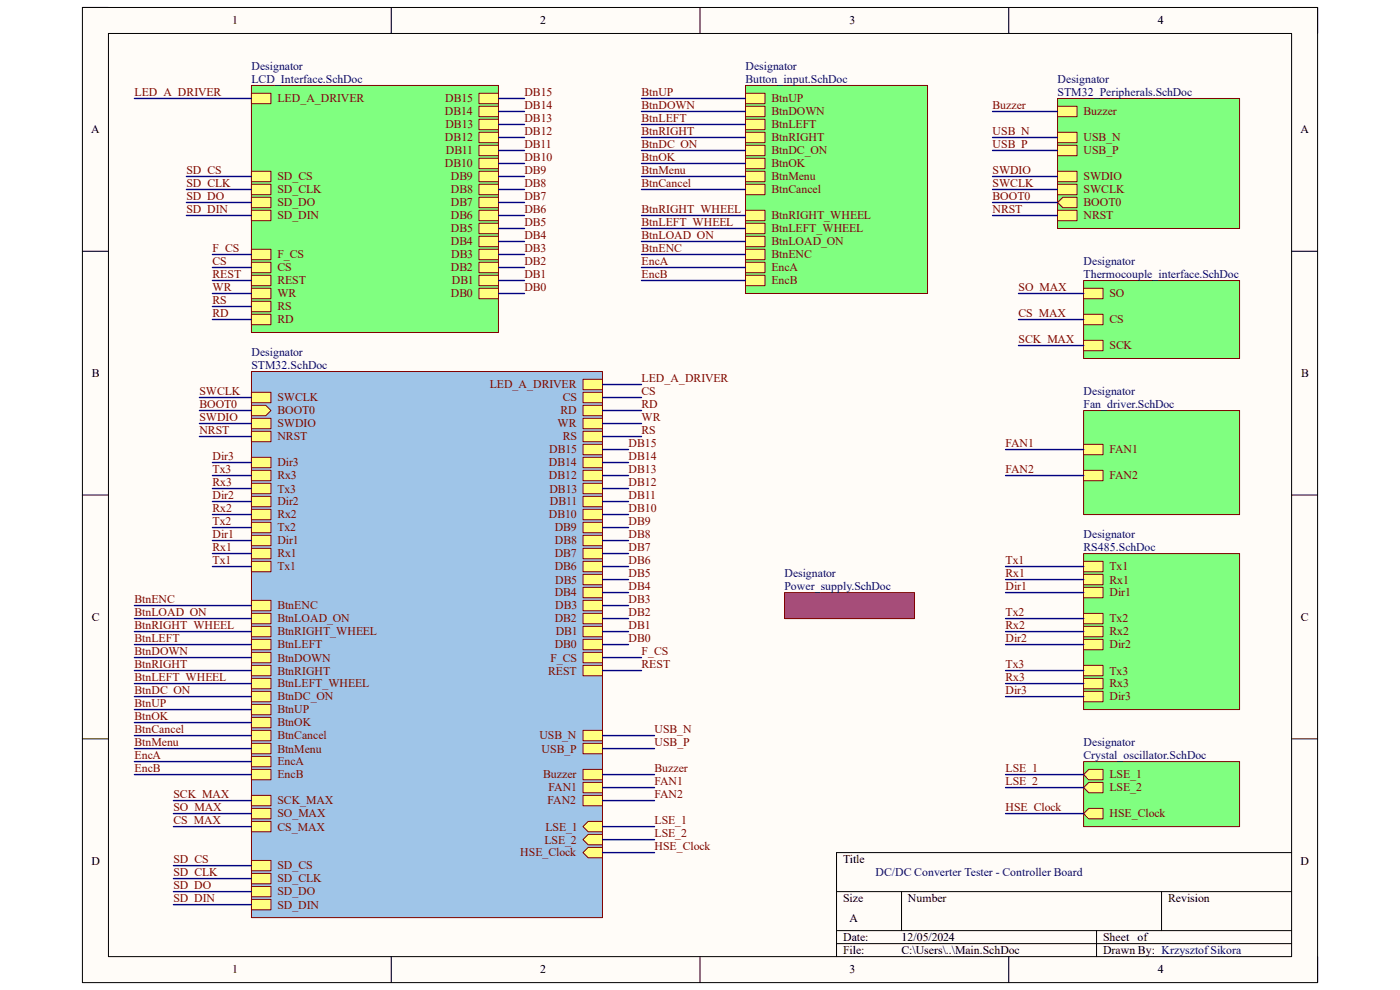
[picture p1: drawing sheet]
<svg xmlns="http://www.w3.org/2000/svg" width="297mm" height="210mm" viewBox="0 0 297 210" stroke-linecap="round" stroke-linejoin="round" font-family="sans-serif">
<path d="M17.5 1.6h262v206.8h-262z" fill-rule="evenodd" fill="#fffcf8"/>
<path d="M17.5 1.6h262v206.8h-262z" fill="none" stroke="#000" stroke-width=".21"/>
<path d="M23 7.1h251v195.8h-251z" fill-rule="evenodd" fill="#fffcf8"/>
<g fill="none" stroke="#000" stroke-width=".21">
<path d="M17.5 1.6h5.5M23 7.1h251v195.8h-251zM83 1.6v5.5M148.5 1.6v5.5M214 1.6v5.5M274 1.6h5.5v5.5M17.5 53.3h5.5M274 53.3h5.5M17.5 105h5.5M274 105h5.5M17.5 156.7h5.5M274 156.7h5.5"/>
<path d="M177.5 189.1h96.5M177.5 197.4h96.5M191.3 189.1v8.3M232.6 197.4v5.5M246.4 189.1v8.3M274 180.9h-96.5v22M83 202.9v5.5M148.5 202.9v5.5M177.5 200.2h96.5M214 202.9v5.5M279.5 202.9v5.5"/>
</g>
<path d="M229.9 59.5h33.1v16.6h-33.1z" fill-rule="evenodd" fill="#80ff80"/>
<path d="M229.9 59.5h33.1v16.6h-33.1z" fill="none" stroke="#800000" stroke-width=".21"/>
<path d="M229.9 61.2h4.1v2.2h-4.1z" fill-rule="evenodd" fill="#ffff80"/>
<path d="M229.9 61.2h4.1v2.2h-4.1z" fill="none" stroke="#800000" stroke-width=".21"/>
<path d="M229.9 66.7h4.1v2.2h-4.1z" fill-rule="evenodd" fill="#ffff80"/>
<path d="M229.9 66.7h4.1v2.2h-4.1z" fill="none" stroke="#800000" stroke-width=".21"/>
<path d="M229.9 72.2h4.1v2.2h-4.1z" fill-rule="evenodd" fill="#ffff80"/>
<path d="M229.9 72.2h4.1v2.2h-4.1z" fill="none" stroke="#800000" stroke-width=".21"/>
<path d="M229.9 87.1h33.1v22.1h-33.1z" fill-rule="evenodd" fill="#80ff80"/>
<path d="M229.9 87.1h33.1v22.1h-33.1z" fill="none" stroke="#800000" stroke-width=".21"/>
<path d="M229.9 94.3h4.1v2.2h-4.1z" fill-rule="evenodd" fill="#ffff80"/>
<path d="M229.9 94.3h4.1v2.2h-4.1z" fill="none" stroke="#800000" stroke-width=".21"/>
<path d="M229.9 99.8h4.1v2.2h-4.1z" fill-rule="evenodd" fill="#ffff80"/>
<path d="M229.9 99.8h4.1v2.2h-4.1z" fill="none" stroke="#800000" stroke-width=".21"/>
<path d="M229.9 117.4h33.1v33.1h-33.1z" fill-rule="evenodd" fill="#80ff80"/>
<path d="M229.9 117.4h33.1v33.1h-33.1z" fill="none" stroke="#800000" stroke-width=".21"/>
<path d="M229.9 119.1h4.1v2.2h-4.1z" fill-rule="evenodd" fill="#ffff80"/>
<path d="M229.9 119.1h4.1v2.2h-4.1z" fill="none" stroke="#800000" stroke-width=".21"/>
<path d="M229.9 121.8h4.1v2.2h-4.1z" fill-rule="evenodd" fill="#ffff80"/>
<path d="M229.9 121.8h4.1v2.2h-4.1z" fill="none" stroke="#800000" stroke-width=".21"/>
<path d="M229.9 124.6h4.1v2.2h-4.1z" fill-rule="evenodd" fill="#ffff80"/>
<path d="M229.9 124.6h4.1v2.2h-4.1z" fill="none" stroke="#800000" stroke-width=".21"/>
<path d="M229.9 130.1h4.1v2.2h-4.1z" fill-rule="evenodd" fill="#ffff80"/>
<path d="M229.9 130.1h4.1v2.2h-4.1z" fill="none" stroke="#800000" stroke-width=".21"/>
<path d="M229.9 132.9h4.1v2.2h-4.1z" fill-rule="evenodd" fill="#ffff80"/>
<path d="M229.9 132.9h4.1v2.2h-4.1z" fill="none" stroke="#800000" stroke-width=".21"/>
<path d="M229.9 135.6h4.1v2.2h-4.1z" fill-rule="evenodd" fill="#ffff80"/>
<path d="M229.9 135.6h4.1v2.2h-4.1z" fill="none" stroke="#800000" stroke-width=".21"/>
<path d="M229.9 141.1h4.1v2.3h-4.1z" fill-rule="evenodd" fill="#ffff80"/>
<path d="M229.9 141.1h4.1v2.3h-4.1z" fill="none" stroke="#800000" stroke-width=".21"/>
<path d="M229.9 143.9h4.1v2.2h-4.1z" fill-rule="evenodd" fill="#ffff80"/>
<path d="M229.9 143.9h4.1v2.2h-4.1z" fill="none" stroke="#800000" stroke-width=".21"/>
<path d="M229.9 146.7h4.1v2.2h-4.1z" fill-rule="evenodd" fill="#ffff80"/>
<path d="M229.9 146.7h4.1v2.2h-4.1z" fill="none" stroke="#800000" stroke-width=".21"/>
<path d="M158.2 18.1h38.6v44.2h-38.6z" fill-rule="evenodd" fill="#80ff80"/>
<path d="M158.2 18.1h38.6v44.2h-38.6z" fill="none" stroke="#800000" stroke-width=".21"/>
<path d="M158.2 19.8h4.1v2.2h-4.1z" fill-rule="evenodd" fill="#ffff80"/>
<path d="M158.2 19.8h4.1v2.2h-4.1z" fill="none" stroke="#800000" stroke-width=".21"/>
<path d="M158.2 22.5h4.1v2.2h-4.1z" fill-rule="evenodd" fill="#ffff80"/>
<path d="M158.2 22.5h4.1v2.2h-4.1z" fill="none" stroke="#800000" stroke-width=".21"/>
<path d="M158.2 25.3h4.1v2.2h-4.1z" fill-rule="evenodd" fill="#ffff80"/>
<path d="M158.2 25.3h4.1v2.2h-4.1z" fill="none" stroke="#800000" stroke-width=".21"/>
<path d="M158.2 28.1h4.1v2.2h-4.1z" fill-rule="evenodd" fill="#ffff80"/>
<path d="M158.2 28.1h4.1v2.2h-4.1z" fill="none" stroke="#800000" stroke-width=".21"/>
<path d="M158.2 30.8h4.1v2.2h-4.1z" fill-rule="evenodd" fill="#ffff80"/>
<path d="M158.2 30.8h4.1v2.2h-4.1z" fill="none" stroke="#800000" stroke-width=".21"/>
<path d="M158.2 33.6h4.1v2.2h-4.1z" fill-rule="evenodd" fill="#ffff80"/>
<path d="M158.2 33.6h4.1v2.2h-4.1z" fill="none" stroke="#800000" stroke-width=".21"/>
<path d="M158.2 44.6h4.1v2.2h-4.1z" fill-rule="evenodd" fill="#ffff80"/>
<path d="M158.2 44.6h4.1v2.2h-4.1z" fill="none" stroke="#800000" stroke-width=".21"/>
<path d="M158.2 47.4h4.1v2.2h-4.1z" fill-rule="evenodd" fill="#ffff80"/>
<path d="M158.2 47.4h4.1v2.2h-4.1z" fill="none" stroke="#800000" stroke-width=".21"/>
<path d="M158.2 50.1h4.1v2.2h-4.1z" fill-rule="evenodd" fill="#ffff80"/>
<path d="M158.2 50.1h4.1v2.2h-4.1z" fill="none" stroke="#800000" stroke-width=".21"/>
<path d="M158.2 52.9h4.1v2.2h-4.1z" fill-rule="evenodd" fill="#ffff80"/>
<path d="M158.2 52.9h4.1v2.2h-4.1z" fill="none" stroke="#800000" stroke-width=".21"/>
<path d="M158.2 55.6h4.1v2.2h-4.1z" fill-rule="evenodd" fill="#ffff80"/>
<path d="M158.2 55.6h4.1v2.2h-4.1z" fill="none" stroke="#800000" stroke-width=".21"/>
<path d="M158.2 58.4h4.1v2.2h-4.1z" fill-rule="evenodd" fill="#ffff80"/>
<path d="M158.2 58.4h4.1v2.2h-4.1z" fill="none" stroke="#800000" stroke-width=".21"/>
<path d="M158.2 36.3h4.1v2.2h-4.1z" fill-rule="evenodd" fill="#ffff80"/>
<path d="M158.2 36.3h4.1v2.2h-4.1z" fill="none" stroke="#800000" stroke-width=".21"/>
<path d="M158.2 39.1h4.1v2.2h-4.1z" fill-rule="evenodd" fill="#ffff80"/>
<path d="M158.2 39.1h4.1v2.2h-4.1z" fill="none" stroke="#800000" stroke-width=".21"/>
<path d="M229.9 161.6h33.1v13.8h-33.1z" fill-rule="evenodd" fill="#80ff80"/>
<path d="M229.9 161.6h33.1v13.8h-33.1z" fill="none" stroke="#800000" stroke-width=".21"/>
<path d="M229.9 164.3l1.1-1.1h3v2.2h-3z" fill-rule="evenodd" fill="#ffff80"/>
<path d="M229.9 164.3l1.1-1.1h3v2.2h-3z" fill="none" stroke="#800000" stroke-width=".21"/>
<path d="M229.9 167.1l1.1-1.1h3v2.2h-3z" fill-rule="evenodd" fill="#ffff80"/>
<path d="M229.9 167.1l1.1-1.1h3v2.2h-3z" fill="none" stroke="#800000" stroke-width=".21"/>
<path d="M231 171.5h3v2.2h-3l-1.1-1.1z" fill-rule="evenodd" fill="#ffff80"/>
<path d="M231 171.5h3v2.2h-3l-1.1-1.1z" fill="none" stroke="#800000" stroke-width=".21"/>
<path d="M53.3 18.1h52.4v52.4h-52.4z" fill-rule="evenodd" fill="#80ff80"/>
<path d="M53.3 18.1h52.4v52.4h-52.4z" fill="none" stroke="#800000" stroke-width=".21"/>
<path d="M53.3 39.1h4.2v2.2h-4.2z" fill-rule="evenodd" fill="#ffff80"/>
<path d="M53.3 39.1h4.2v2.2h-4.2z" fill="none" stroke="#800000" stroke-width=".21"/>
<path d="M53.3 41.9h4.2v2.2h-4.2z" fill-rule="evenodd" fill="#ffff80"/>
<path d="M53.3 41.9h4.2v2.2h-4.2z" fill="none" stroke="#800000" stroke-width=".21"/>
<path d="M53.3 44.6h4.2v2.2h-4.2z" fill-rule="evenodd" fill="#ffff80"/>
<path d="M53.3 44.6h4.2v2.2h-4.2z" fill="none" stroke="#800000" stroke-width=".21"/>
<path d="M53.3 36.3h4.2v2.2h-4.2z" fill-rule="evenodd" fill="#ffff80"/>
<path d="M53.3 36.3h4.2v2.2h-4.2z" fill="none" stroke="#800000" stroke-width=".21"/>
<path d="M53.3 19.8h4.2v2.2h-4.2z" fill-rule="evenodd" fill="#ffff80"/>
<path d="M53.3 19.8h4.2v2.2h-4.2z" fill="none" stroke="#800000" stroke-width=".21"/>
<path d="M53.3 52.9h4.2v2.2h-4.2z" fill-rule="evenodd" fill="#ffff80"/>
<path d="M53.3 52.9h4.2v2.2h-4.2z" fill="none" stroke="#800000" stroke-width=".21"/>
<path d="M53.3 55.6h4.2v2.2h-4.2z" fill-rule="evenodd" fill="#ffff80"/>
<path d="M53.3 55.6h4.2v2.2h-4.2z" fill="none" stroke="#800000" stroke-width=".21"/>
<path d="M53.3 61.2h4.2v2.2h-4.2z" fill-rule="evenodd" fill="#ffff80"/>
<path d="M53.3 61.2h4.2v2.2h-4.2z" fill="none" stroke="#800000" stroke-width=".21"/>
<path d="M53.3 58.4h4.2v2.2h-4.2z" fill-rule="evenodd" fill="#ffff80"/>
<path d="M53.3 58.4h4.2v2.2h-4.2z" fill="none" stroke="#800000" stroke-width=".21"/>
<path d="M53.3 63.9h4.2v2.2h-4.2z" fill-rule="evenodd" fill="#ffff80"/>
<path d="M53.3 63.9h4.2v2.2h-4.2z" fill="none" stroke="#800000" stroke-width=".21"/>
<path d="M53.3 66.7h4.2v2.2h-4.2z" fill-rule="evenodd" fill="#ffff80"/>
<path d="M53.3 66.7h4.2v2.2h-4.2z" fill="none" stroke="#800000" stroke-width=".21"/>
<path d="M101.6 19.8h4.1v2.2h-4.1z" fill-rule="evenodd" fill="#ffff80"/>
<path d="M101.6 19.8h4.1v2.2h-4.1z" fill="none" stroke="#800000" stroke-width=".21"/>
<path d="M101.6 22.5h4.1v2.2h-4.1z" fill-rule="evenodd" fill="#ffff80"/>
<path d="M101.6 22.5h4.1v2.2h-4.1z" fill="none" stroke="#800000" stroke-width=".21"/>
<path d="M101.6 25.3h4.1v2.2h-4.1z" fill-rule="evenodd" fill="#ffff80"/>
<path d="M101.6 25.3h4.1v2.2h-4.1z" fill="none" stroke="#800000" stroke-width=".21"/>
<path d="M101.6 28.1h4.1v2.2h-4.1z" fill-rule="evenodd" fill="#ffff80"/>
<path d="M101.6 28.1h4.1v2.2h-4.1z" fill="none" stroke="#800000" stroke-width=".21"/>
<path d="M101.6 30.8h4.1v2.2h-4.1z" fill-rule="evenodd" fill="#ffff80"/>
<path d="M101.6 30.8h4.1v2.2h-4.1z" fill="none" stroke="#800000" stroke-width=".21"/>
<path d="M101.6 33.6h4.1v2.2h-4.1z" fill-rule="evenodd" fill="#ffff80"/>
<path d="M101.6 33.6h4.1v2.2h-4.1z" fill="none" stroke="#800000" stroke-width=".21"/>
<path d="M101.6 36.3h4.1v2.2h-4.1z" fill-rule="evenodd" fill="#ffff80"/>
<path d="M101.6 36.3h4.1v2.2h-4.1z" fill="none" stroke="#800000" stroke-width=".21"/>
<path d="M101.6 41.9h4.1v2.2h-4.1z" fill-rule="evenodd" fill="#ffff80"/>
<path d="M101.6 41.9h4.1v2.2h-4.1z" fill="none" stroke="#800000" stroke-width=".21"/>
<path d="M101.6 39.1h4.1v2.2h-4.1z" fill-rule="evenodd" fill="#ffff80"/>
<path d="M101.6 39.1h4.1v2.2h-4.1z" fill="none" stroke="#800000" stroke-width=".21"/>
<path d="M101.6 44.6h4.1v2.2h-4.1z" fill-rule="evenodd" fill="#ffff80"/>
<path d="M101.6 44.6h4.1v2.2h-4.1z" fill="none" stroke="#800000" stroke-width=".21"/>
<path d="M101.6 47.4h4.1v2.2h-4.1z" fill-rule="evenodd" fill="#ffff80"/>
<path d="M101.6 47.4h4.1v2.2h-4.1z" fill="none" stroke="#800000" stroke-width=".21"/>
<path d="M101.6 50.1h4.1v2.2h-4.1z" fill-rule="evenodd" fill="#ffff80"/>
<path d="M101.6 50.1h4.1v2.2h-4.1z" fill="none" stroke="#800000" stroke-width=".21"/>
<path d="M101.6 52.9h4.1v2.2h-4.1z" fill-rule="evenodd" fill="#ffff80"/>
<path d="M101.6 52.9h4.1v2.2h-4.1z" fill="none" stroke="#800000" stroke-width=".21"/>
<path d="M101.6 55.6h4.1v2.2h-4.1z" fill-rule="evenodd" fill="#ffff80"/>
<path d="M101.6 55.6h4.1v2.2h-4.1z" fill="none" stroke="#800000" stroke-width=".21"/>
<path d="M101.6 58.4h4.1v2.2h-4.1z" fill-rule="evenodd" fill="#ffff80"/>
<path d="M101.6 58.4h4.1v2.2h-4.1z" fill="none" stroke="#800000" stroke-width=".21"/>
<path d="M101.6 61.2h4.1v2.2h-4.1z" fill-rule="evenodd" fill="#ffff80"/>
<path d="M101.6 61.2h4.1v2.2h-4.1z" fill="none" stroke="#800000" stroke-width=".21"/>
<path d="M224.4 20.9h38.6v27.6h-38.6z" fill-rule="evenodd" fill="#80ff80"/>
<path d="M224.4 20.9h38.6v27.6h-38.6z" fill="none" stroke="#800000" stroke-width=".21"/>
<path d="M224.4 22.5h4.1v2.3h-4.1z" fill-rule="evenodd" fill="#ffff80"/>
<path d="M224.4 22.5h4.1v2.3h-4.1z" fill="none" stroke="#800000" stroke-width=".21"/>
<path d="M224.4 28.1h4.1v2.2h-4.1z" fill-rule="evenodd" fill="#ffff80"/>
<path d="M224.4 28.1h4.1v2.2h-4.1z" fill="none" stroke="#800000" stroke-width=".21"/>
<path d="M224.4 30.8h4.1v2.2h-4.1z" fill-rule="evenodd" fill="#ffff80"/>
<path d="M224.4 30.8h4.1v2.2h-4.1z" fill="none" stroke="#800000" stroke-width=".21"/>
<path d="M224.4 36.3h4.1v2.2h-4.1z" fill-rule="evenodd" fill="#ffff80"/>
<path d="M224.4 36.3h4.1v2.2h-4.1z" fill="none" stroke="#800000" stroke-width=".21"/>
<path d="M224.4 39.1h4.1v2.2h-4.1z" fill-rule="evenodd" fill="#ffff80"/>
<path d="M224.4 39.1h4.1v2.2h-4.1z" fill="none" stroke="#800000" stroke-width=".21"/>
<path d="M224.4 43l1.1-1.1h3v2.2h-3z" fill-rule="evenodd" fill="#ffff80"/>
<path d="M224.4 43l1.1-1.1h3v2.2h-3z" fill="none" stroke="#800000" stroke-width=".21"/>
<path d="M224.4 44.6h4.1v2.2h-4.1z" fill-rule="evenodd" fill="#ffff80"/>
<path d="M224.4 44.6h4.1v2.2h-4.1z" fill="none" stroke="#800000" stroke-width=".21"/>
<path d="M53.4 78.8h74.4v115.9h-74.4z" fill-rule="evenodd" fill="#9fc5e8"/>
<path d="M53.4 78.8h74.4v115.9h-74.4z" fill="none" stroke="#800000" stroke-width=".21"/>
<path d="M53.3 83.2h4.2v2.2h-4.2z" fill-rule="evenodd" fill="#ffff80"/>
<path d="M53.3 83.2h4.2v2.2h-4.2z" fill="none" stroke="#800000" stroke-width=".21"/>
<path d="M53.3 88.7h4.2v2.2h-4.2z" fill-rule="evenodd" fill="#ffff80"/>
<path d="M53.3 88.7h4.2v2.2h-4.2z" fill="none" stroke="#800000" stroke-width=".21"/>
<path d="M53.3 86h3.1l1.1 1.1-1.1 1.1h-3.1z" fill-rule="evenodd" fill="#ffff80"/>
<path d="M53.3 86h3.1l1.1 1.1-1.1 1.1h-3.1z" fill="none" stroke="#800000" stroke-width=".21"/>
<path d="M53.3 91.5h4.2v2.2h-4.2z" fill-rule="evenodd" fill="#ffff80"/>
<path d="M53.3 91.5h4.2v2.2h-4.2z" fill="none" stroke="#800000" stroke-width=".21"/>
<path d="M123.7 163.2h4.1v2.2h-4.1z" fill-rule="evenodd" fill="#ffff80"/>
<path d="M123.7 163.2h4.1v2.2h-4.1z" fill="none" stroke="#800000" stroke-width=".21"/>
<path d="M123.7 154.9h4.1v2.2h-4.1z" fill-rule="evenodd" fill="#ffff80"/>
<path d="M123.7 154.9h4.1v2.2h-4.1z" fill="none" stroke="#800000" stroke-width=".21"/>
<path d="M123.7 157.7h4.1v2.2h-4.1z" fill-rule="evenodd" fill="#ffff80"/>
<path d="M123.7 157.7h4.1v2.2h-4.1z" fill="none" stroke="#800000" stroke-width=".21"/>
<path d="M53.3 127.4h4.2v2.2h-4.2z" fill-rule="evenodd" fill="#ffff80"/>
<path d="M53.3 127.4h4.2v2.2h-4.2z" fill="none" stroke="#800000" stroke-width=".21"/>
<path d="M53.3 130.1h4.2v2.2h-4.2z" fill-rule="evenodd" fill="#ffff80"/>
<path d="M53.3 130.1h4.2v2.2h-4.2z" fill="none" stroke="#800000" stroke-width=".21"/>
<path d="M53.3 132.9h4.2v2.2h-4.2z" fill-rule="evenodd" fill="#ffff80"/>
<path d="M53.3 132.9h4.2v2.2h-4.2z" fill="none" stroke="#800000" stroke-width=".21"/>
<path d="M53.3 160.5h4.2v2.2h-4.2z" fill-rule="evenodd" fill="#ffff80"/>
<path d="M53.3 160.5h4.2v2.2h-4.2z" fill="none" stroke="#800000" stroke-width=".21"/>
<path d="M53.3 157.7h4.2v2.2h-4.2z" fill-rule="evenodd" fill="#ffff80"/>
<path d="M53.3 157.7h4.2v2.2h-4.2z" fill="none" stroke="#800000" stroke-width=".21"/>
<path d="M53.3 154.9h4.2v2.2h-4.2z" fill-rule="evenodd" fill="#ffff80"/>
<path d="M53.3 154.9h4.2v2.2h-4.2z" fill="none" stroke="#800000" stroke-width=".21"/>
<path d="M53.3 163.2h4.2v2.2h-4.2z" fill-rule="evenodd" fill="#ffff80"/>
<path d="M53.3 163.2h4.2v2.2h-4.2z" fill="none" stroke="#800000" stroke-width=".21"/>
<path d="M53.3 135.6h4.2v2.2h-4.2z" fill-rule="evenodd" fill="#ffff80"/>
<path d="M53.3 135.6h4.2v2.2h-4.2z" fill="none" stroke="#800000" stroke-width=".21"/>
<path d="M53.3 138.4h4.2v2.2h-4.2z" fill-rule="evenodd" fill="#ffff80"/>
<path d="M53.3 138.4h4.2v2.2h-4.2z" fill="none" stroke="#800000" stroke-width=".21"/>
<path d="M53.3 149.4h4.2v2.2h-4.2z" fill-rule="evenodd" fill="#ffff80"/>
<path d="M53.3 149.4h4.2v2.2h-4.2z" fill="none" stroke="#800000" stroke-width=".21"/>
<path d="M53.3 141.1h4.2v2.3h-4.2z" fill-rule="evenodd" fill="#ffff80"/>
<path d="M53.3 141.1h4.2v2.3h-4.2z" fill="none" stroke="#800000" stroke-width=".21"/>
<path d="M53.3 143.9h4.2v2.2h-4.2z" fill-rule="evenodd" fill="#ffff80"/>
<path d="M53.3 143.9h4.2v2.2h-4.2z" fill="none" stroke="#800000" stroke-width=".21"/>
<path d="M53.3 146.7h4.2v2.2h-4.2z" fill-rule="evenodd" fill="#ffff80"/>
<path d="M53.3 146.7h4.2v2.2h-4.2z" fill="none" stroke="#800000" stroke-width=".21"/>
<path d="M53.3 152.2h4.2v2.2h-4.2z" fill-rule="evenodd" fill="#ffff80"/>
<path d="M53.3 152.2h4.2v2.2h-4.2z" fill="none" stroke="#800000" stroke-width=".21"/>
<path d="M123.7 166h4.1v2.2h-4.1z" fill-rule="evenodd" fill="#ffff80"/>
<path d="M123.7 166h4.1v2.2h-4.1z" fill="none" stroke="#800000" stroke-width=".21"/>
<path d="M123.7 168.7h4.1v2.2h-4.1z" fill-rule="evenodd" fill="#ffff80"/>
<path d="M123.7 168.7h4.1v2.2h-4.1z" fill="none" stroke="#800000" stroke-width=".21"/>
<path d="M53.4 171.5h4.1v2.2h-4.1z" fill-rule="evenodd" fill="#ffff80"/>
<path d="M53.4 171.5h4.1v2.2h-4.1z" fill="none" stroke="#800000" stroke-width=".21"/>
<path d="M53.3 168.7h4.2v2.2h-4.2z" fill-rule="evenodd" fill="#ffff80"/>
<path d="M53.3 168.7h4.2v2.2h-4.2z" fill="none" stroke="#800000" stroke-width=".21"/>
<path d="M123.7 180.9l1.1-1.1h3v2.2h-3z" fill-rule="evenodd" fill="#ffff80"/>
<path d="M123.7 180.9l1.1-1.1h3v2.2h-3z" fill="none" stroke="#800000" stroke-width=".21"/>
<path d="M123.7 178.1l1.1-1.1h3v2.2h-3z" fill-rule="evenodd" fill="#ffff80"/>
<path d="M123.7 178.1l1.1-1.1h3v2.2h-3z" fill="none" stroke="#800000" stroke-width=".21"/>
<path d="M123.7 175.4l1.1-1.1h3v2.2h-3z" fill-rule="evenodd" fill="#ffff80"/>
<path d="M123.7 175.4l1.1-1.1h3v2.2h-3z" fill="none" stroke="#800000" stroke-width=".21"/>
<path d="M123.7 80.5h4.1v2.2h-4.1z" fill-rule="evenodd" fill="#ffff80"/>
<path d="M123.7 80.5h4.1v2.2h-4.1z" fill="none" stroke="#800000" stroke-width=".21"/>
<path d="M53.4 182.5h4.1v2.2h-4.1z" fill-rule="evenodd" fill="#ffff80"/>
<path d="M53.4 182.5h4.1v2.2h-4.1z" fill="none" stroke="#800000" stroke-width=".21"/>
<path d="M53.4 185.3h4.1v2.2h-4.1z" fill-rule="evenodd" fill="#ffff80"/>
<path d="M53.4 185.3h4.1v2.2h-4.1z" fill="none" stroke="#800000" stroke-width=".21"/>
<path d="M53.4 188h4.1v2.2h-4.1z" fill-rule="evenodd" fill="#ffff80"/>
<path d="M53.4 188h4.1v2.2h-4.1z" fill="none" stroke="#800000" stroke-width=".21"/>
<path d="M53.4 190.8h4.1v2.2h-4.1z" fill-rule="evenodd" fill="#ffff80"/>
<path d="M53.4 190.8h4.1v2.2h-4.1z" fill="none" stroke="#800000" stroke-width=".21"/>
<path d="M123.7 141.1h4.1v2.3h-4.1z" fill-rule="evenodd" fill="#ffff80"/>
<path d="M123.7 141.1h4.1v2.3h-4.1z" fill="none" stroke="#800000" stroke-width=".21"/>
<path d="M123.7 138.4h4.1v2.2h-4.1z" fill-rule="evenodd" fill="#ffff80"/>
<path d="M123.7 138.4h4.1v2.2h-4.1z" fill="none" stroke="#800000" stroke-width=".21"/>
<path d="M123.7 86h4.1v2.2h-4.1z" fill-rule="evenodd" fill="#ffff80"/>
<path d="M123.7 86h4.1v2.2h-4.1z" fill="none" stroke="#800000" stroke-width=".21"/>
<path d="M123.7 88.7h4.1v2.2h-4.1z" fill-rule="evenodd" fill="#ffff80"/>
<path d="M123.7 88.7h4.1v2.2h-4.1z" fill="none" stroke="#800000" stroke-width=".21"/>
<path d="M123.7 91.5h4.1v2.2h-4.1z" fill-rule="evenodd" fill="#ffff80"/>
<path d="M123.7 91.5h4.1v2.2h-4.1z" fill="none" stroke="#800000" stroke-width=".21"/>
<path d="M123.7 94.3h4.1v2.2h-4.1z" fill-rule="evenodd" fill="#ffff80"/>
<path d="M123.7 94.3h4.1v2.2h-4.1z" fill="none" stroke="#800000" stroke-width=".21"/>
<path d="M123.7 97h4.1v2.2h-4.1z" fill-rule="evenodd" fill="#ffff80"/>
<path d="M123.7 97h4.1v2.2h-4.1z" fill="none" stroke="#800000" stroke-width=".21"/>
<path d="M123.7 102.5h4.1v2.2h-4.1z" fill-rule="evenodd" fill="#ffff80"/>
<path d="M123.7 102.5h4.1v2.2h-4.1z" fill="none" stroke="#800000" stroke-width=".21"/>
<path d="M123.7 99.8h4.1v2.2h-4.1z" fill-rule="evenodd" fill="#ffff80"/>
<path d="M123.7 99.8h4.1v2.2h-4.1z" fill="none" stroke="#800000" stroke-width=".21"/>
<path d="M123.7 105.3h4.1v2.2h-4.1z" fill-rule="evenodd" fill="#ffff80"/>
<path d="M123.7 105.3h4.1v2.2h-4.1z" fill="none" stroke="#800000" stroke-width=".21"/>
<path d="M123.7 108.1h4.1v2.2h-4.1z" fill-rule="evenodd" fill="#ffff80"/>
<path d="M123.7 108.1h4.1v2.2h-4.1z" fill="none" stroke="#800000" stroke-width=".21"/>
<path d="M123.7 110.8h4.1v2.2h-4.1z" fill-rule="evenodd" fill="#ffff80"/>
<path d="M123.7 110.8h4.1v2.2h-4.1z" fill="none" stroke="#800000" stroke-width=".21"/>
<path d="M123.7 113.6h4.1v2.2h-4.1z" fill-rule="evenodd" fill="#ffff80"/>
<path d="M123.7 113.6h4.1v2.2h-4.1z" fill="none" stroke="#800000" stroke-width=".21"/>
<path d="M123.7 116.3h4.1v2.2h-4.1z" fill-rule="evenodd" fill="#ffff80"/>
<path d="M123.7 116.3h4.1v2.2h-4.1z" fill="none" stroke="#800000" stroke-width=".21"/>
<path d="M123.7 121.8h4.1v2.2h-4.1z" fill-rule="evenodd" fill="#ffff80"/>
<path d="M123.7 121.8h4.1v2.2h-4.1z" fill="none" stroke="#800000" stroke-width=".21"/>
<path d="M123.7 119.1h4.1v2.2h-4.1z" fill-rule="evenodd" fill="#ffff80"/>
<path d="M123.7 119.1h4.1v2.2h-4.1z" fill="none" stroke="#800000" stroke-width=".21"/>
<path d="M123.7 124.6h4.1v2.2h-4.1z" fill-rule="evenodd" fill="#ffff80"/>
<path d="M123.7 124.6h4.1v2.2h-4.1z" fill="none" stroke="#800000" stroke-width=".21"/>
<path d="M123.7 127.4h4.1v2.2h-4.1z" fill-rule="evenodd" fill="#ffff80"/>
<path d="M123.7 127.4h4.1v2.2h-4.1z" fill="none" stroke="#800000" stroke-width=".21"/>
<path d="M123.7 130.1h4.1v2.2h-4.1z" fill-rule="evenodd" fill="#ffff80"/>
<path d="M123.7 130.1h4.1v2.2h-4.1z" fill="none" stroke="#800000" stroke-width=".21"/>
<path d="M123.7 132.9h4.1v2.2h-4.1z" fill-rule="evenodd" fill="#ffff80"/>
<path d="M123.7 132.9h4.1v2.2h-4.1z" fill="none" stroke="#800000" stroke-width=".21"/>
<path d="M123.7 135.6h4.1v2.2h-4.1z" fill-rule="evenodd" fill="#ffff80"/>
<path d="M123.7 135.6h4.1v2.2h-4.1z" fill="none" stroke="#800000" stroke-width=".21"/>
<path d="M123.7 83.2h4.1v2.2h-4.1z" fill-rule="evenodd" fill="#ffff80"/>
<path d="M123.7 83.2h4.1v2.2h-4.1z" fill="none" stroke="#800000" stroke-width=".21"/>
<path d="M53.3 119.1h4.2v2.2h-4.2z" fill-rule="evenodd" fill="#ffff80"/>
<path d="M53.3 119.1h4.2v2.2h-4.2z" fill="none" stroke="#800000" stroke-width=".21"/>
<path d="M53.3 116.3h4.2v2.2h-4.2z" fill-rule="evenodd" fill="#ffff80"/>
<path d="M53.3 116.3h4.2v2.2h-4.2z" fill="none" stroke="#800000" stroke-width=".21"/>
<path d="M53.3 113.6h4.2v2.2h-4.2z" fill-rule="evenodd" fill="#ffff80"/>
<path d="M53.3 113.6h4.2v2.2h-4.2z" fill="none" stroke="#800000" stroke-width=".21"/>
<path d="M53.3 110.8h4.2v2.2h-4.2z" fill-rule="evenodd" fill="#ffff80"/>
<path d="M53.3 110.8h4.2v2.2h-4.2z" fill="none" stroke="#800000" stroke-width=".21"/>
<path d="M53.3 108.1h4.2v2.2h-4.2z" fill-rule="evenodd" fill="#ffff80"/>
<path d="M53.3 108.1h4.2v2.2h-4.2z" fill="none" stroke="#800000" stroke-width=".21"/>
<path d="M53.3 105.3h4.2v2.2h-4.2z" fill-rule="evenodd" fill="#ffff80"/>
<path d="M53.3 105.3h4.2v2.2h-4.2z" fill="none" stroke="#800000" stroke-width=".21"/>
<path d="M53.3 102.5h4.2v2.2h-4.2z" fill-rule="evenodd" fill="#ffff80"/>
<path d="M53.3 102.5h4.2v2.2h-4.2z" fill="none" stroke="#800000" stroke-width=".21"/>
<path d="M53.3 99.8h4.2v2.2h-4.2z" fill-rule="evenodd" fill="#ffff80"/>
<path d="M53.3 99.8h4.2v2.2h-4.2z" fill="none" stroke="#800000" stroke-width=".21"/>
<path d="M53.3 97h4.2v2.2h-4.2z" fill-rule="evenodd" fill="#ffff80"/>
<path d="M53.3 97h4.2v2.2h-4.2z" fill="none" stroke="#800000" stroke-width=".21"/>
<path d="M53.4 174.3h4.1v2.2h-4.1z" fill-rule="evenodd" fill="#ffff80"/>
<path d="M53.4 174.3h4.1v2.2h-4.1z" fill="none" stroke="#800000" stroke-width=".21"/>
<path d="M166.4 125.7h27.6v5.5h-27.6z" fill-rule="evenodd" fill="#a64d79"/>
<path d="M166.4 125.7h27.6v5.5h-27.6z" fill="none" stroke="#800000" stroke-width=".21"/>
<g fill="none" stroke="#000080" stroke-width=".3">
<path d="M28.5 20.9h24.8M39.5 37.4h13.8M105.7 23.6h5.6M105.7 29.2h5.6M105.7 31.9h5.6M105.7 37.4h5.6M105.7 34.7h5.6M105.7 26.4h5.6M105.7 20.9h5.6M136.1 23.6h22.1M136.1 29.2h22.1M136.1 31.9h22.1"/>
<path d="M136.1 37.4h22.1M136.1 34.7h22.1M136.1 26.4h22.1M136.1 20.9h22.1M210.6 23.7h13.8M210.6 29.2h13.8M210.6 31.9h13.8M210.6 37.4h13.8M39.5 45.7h13.8M39.5 40.2h13.8M39.5 43h13.8M45.1 59.5h8.2"/>
<path d="M45.1 56.7h8.2M45.1 54h8.2M105.7 59.5h5.6M105.7 56.7h5.6M105.7 54h5.6M105.7 51.2h5.6M105.7 48.5h5.6M105.7 45.7h5.6M105.7 40.2h5.6M105.7 43h5.6M136.1 59.5h22.1M136.1 56.7h22.1"/>
<path d="M136.1 54h22.1M136.1 51.2h22.1M136.1 48.5h22.1M136.1 45.7h22.1M136.1 40.2h22.1M210.6 45.7h13.8M210.6 40.2h13.8M210.6 43h13.8M45.1 67.8h8.2M45.1 65h8.2M45.1 62.3h8.2M105.7 62.3h5.6"/>
<path d="M216.1 67.8h13.8M216.1 62.3h13.8M216.1 73.3h13.8M42.3 84.3h11M42.3 92.6h11M42.3 89.8h11M42.3 87.1h11M45.1 98.1h8.2M127.8 98.1h5.5M127.8 95.4h5.5M127.8 84.3h8.3M127.8 92.6h8.3"/>
<path d="M127.8 89.8h8.3M127.8 87.1h8.3M127.8 81.6h8.3M213.3 95.4h16.6M45.1 100.9h8.2M45.1 103.6h8.2M45.1 106.4h8.2M45.1 109.2h8.2M45.1 111.9h8.2M45.1 114.7h8.2M45.1 117.4h8.2M127.8 100.9h5.5"/>
<path d="M127.8 103.6h5.5M127.8 106.4h5.5M127.8 109.2h5.5M127.8 111.9h5.5M127.8 114.7h5.5M127.8 117.4h5.5M213.3 100.9h16.6M28.5 136.7h24.8M28.5 134h24.8M28.5 131.2h24.8M28.5 128.5h24.8M28.5 139.5h24.8"/>
<path d="M45.1 120.2h8.2M127.8 136.7h5.5M127.8 134h5.5M127.8 131.2h5.5M127.8 125.7h5.5M127.8 122.9h5.5M127.8 120.2h5.5M127.8 128.5h5.5M127.8 139.5h8.3M213.3 136.7h16.6M213.3 134h16.6M213.3 131.2h16.6"/>
<path d="M213.3 125.7h16.6M213.3 122.9h16.6M213.3 120.2h16.6M28.5 147.8h24.8M28.5 145h24.8M28.5 142.3h24.8M28.5 158.8h24.8M28.5 156h24.8M28.5 150.5h24.8M28.5 153.3h24.8M127.8 142.3h8.3M127.8 158.8h11"/>
<path d="M127.8 156h11M213.3 147.8h16.6M213.3 145h16.6M213.3 142.3h16.6M28.5 164.3h24.8M28.5 161.6h24.8M36.8 172.6h16.5M36.8 169.8h16.5M36.8 175.4h16.6M127.8 164.3h11M127.8 167.1h11M127.8 175.4h11.1"/>
<path d="M127.8 178.1h11.1M127.8 169.8h11M213.3 164.3h16.6M213.3 167.1h16.6M213.3 172.6h16.6M36.8 183.6h16.6M36.8 186.4h16.6M36.8 189.1h16.6M36.8 191.9h16.6M127.8 180.9h11.1"/>
</g>
<g font-size="2.5">
<text x="49.3" y="5.2">1</text>
<text x="114.6" y="5.2">2</text>
<text x="180.2" y="5.2">3</text>
<text x="245.6" y="5.2">4</text>
<text x="19.3" y="28.3">A</text>
<text x="275.9" y="28.3">A</text>
<text x="19.5" y="80">B</text>
<text x="276" y="80">B</text>
<text x="19.5" y="131.7">C</text>
<text x="276" y="131.7">C</text>
<text x="19.4" y="183.4">D</text>
<text x="178.9" y="183">Title</text>
<text x="275.9" y="183.4">D</text>
<text x="178.9" y="191.3">Size</text>
<text x="192.6" y="191.3">Number</text>
<text x="247.8" y="191.3">Revision</text>
<text x="180.2" y="195.5">A</text>
<text x="178.9" y="199.6">Date:</text>
<text x="178.9" y="202.4">File:</text>
<text x="191.3" y="199.6">12/05/2024</text>
<text x="191.3" y="202.4">C:\Users\..\Main.SchDoc</text>
<text x="234" y="202.4">Drawn By: Krzysztof Sikora</text>
<text x="234" y="199.6">Sheet</text>
<text x="241.4" y="199.6">of</text>
<text x="49.3" y="206.5">1</text>
<text x="114.6" y="206.5">2</text>
<text x="180.2" y="206.5">3</text>
<text x="245.6" y="206.5">4</text>
</g>
<g font-size="2.5" fill="#000080">
<text x="53.3" y="14.8">Designator</text>
<text x="53.3" y="17.6">LCD_Interface.SchDoc</text>
<text x="158.2" y="14.8">Designator</text>
<text x="158.2" y="17.6">Button_input.SchDoc</text>
<text x="224.4" y="17.6">Designator</text>
<text x="224.4" y="20.3">STM32_Peripherals.SchDoc</text>
<text x="229.9" y="56.2">Designator</text>
<text x="229.9" y="58.9">Thermocouple_interface.SchDoc</text>
<text x="53.3" y="75.5">Designator</text>
<text x="53.3" y="78.3">STM32.SchDoc</text>
<text x="229.9" y="83.8">Designator</text>
<text x="229.9" y="86.5">Fan_driver.SchDoc</text>
<text x="229.9" y="114.1">Designator</text>
<text x="229.9" y="116.9">RS485.SchDoc</text>
<text x="166.4" y="122.4">Designator</text>
<text x="166.4" y="125.1">Power_supply.SchDoc</text>
<text x="229.9" y="158.2">Designator</text>
<text x="229.9" y="161">Crystal_oscillator.SchDoc</text>
<text x="185.8" y="185.8">DC/DC Converter Tester - Controller Board</text>
</g>
<g font-size="2.5" fill="#800000">
<text x="28.5" y="20.3">LED_A_DRIVER</text>
<text x="58.8" y="21.7">LED_A_DRIVER</text>
<text x="94.4" y="21.7">DB15</text>
<text x="111.3" y="20.3">DB15</text>
<text x="111.3" y="23.1">DB14</text>
<text x="136.1" y="20.3">BtnUP</text>
<text x="136.1" y="23.1">BtnDOWN</text>
<text x="163.7" y="21.7">BtnUP</text>
<text x="210.6" y="23.1">Buzzer</text>
<text x="94.4" y="24.5">DB14</text>
<text x="94.4" y="30">DB12</text>
<text x="94.5" y="27.2">DB13</text>
<text x="111.3" y="25.9">DB13</text>
<text x="111.3" y="28.6">DB12</text>
<text x="136.1" y="25.9">BtnLEFT</text>
<text x="136.1" y="28.6">BtnRIGHT</text>
<text x="163.7" y="24.5">BtnDOWN</text>
<text x="163.7" y="27.2">BtnLEFT</text>
<text x="163.7" y="30">BtnRIGHT</text>
<text x="210.6" y="28.6">USB_N</text>
<text x="229.9" y="24.5">Buzzer</text>
<text x="229.9" y="30">USB_N</text>
<text x="94.4" y="35.5">DB10</text>
<text x="94.6" y="32.7">DB11</text>
<text x="111.3" y="31.4">DB11</text>
<text x="111.3" y="34.1">DB10</text>
<text x="136.1" y="31.4">BtnDC_ON</text>
<text x="136.1" y="34.1">BtnOK</text>
<text x="163.7" y="32.7">BtnDC_ON</text>
<text x="163.7" y="35.5">BtnOK</text>
<text x="210.6" y="31.4">USB_P</text>
<text x="229.9" y="32.7">USB_P</text>
<text x="39.5" y="36.9">SD_CS</text>
<text x="39.5" y="39.6">SD_CLK</text>
<text x="58.8" y="41">SD_CLK</text>
<text x="58.8" y="38.3">SD_CS</text>
<text x="95.6" y="38.3">DB9</text>
<text x="95.7" y="41">DB8</text>
<text x="111.3" y="36.9">DB9</text>
<text x="111.3" y="39.6">DB8</text>
<text x="136.1" y="36.9">BtnMenu</text>
<text x="136.1" y="39.6">BtnCancel</text>
<text x="163.7" y="38.3">BtnMenu</text>
<text x="163.7" y="41">BtnCancel</text>
<text x="210.6" y="36.9">SWDIO</text>
<text x="210.6" y="39.6">SWCLK</text>
<text x="229.9" y="38.3">SWDIO</text>
<text x="229.9" y="41">SWCLK</text>
<text x="39.5" y="42.4">SD_DO</text>
<text x="39.5" y="45.2">SD_DIN</text>
<text x="58.8" y="43.8">SD_DO</text>
<text x="58.8" y="46.5">SD_DIN</text>
<text x="95.6" y="43.8">DB7</text>
<text x="95.6" y="46.5">DB6</text>
<text x="111.3" y="42.4">DB7</text>
<text x="111.3" y="45.2">DB6</text>
<text x="111.3" y="47.9">DB5</text>
<text x="136.1" y="45.2">BtnRIGHT_WHEEL</text>
<text x="136.1" y="47.9">BtnLEFT_WHEEL</text>
<text x="163.7" y="46.5">BtnRIGHT_WHEEL</text>
<text x="210.6" y="42.4">BOOT0</text>
<text x="210.6" y="45.2">NRST</text>
<text x="229.9" y="43.8">BOOT0</text>
<text x="229.9" y="46.5">NRST</text>
<text x="45.1" y="53.4">F_CS</text>
<text x="95.6" y="52.1">DB4</text>
<text x="95.7" y="49.3">DB5</text>
<text x="111.3" y="50.7">DB4</text>
<text x="111.3" y="53.4">DB3</text>
<text x="136.1" y="50.7">BtnLOAD_ON</text>
<text x="136.1" y="53.4">BtnENC</text>
<text x="163.7" y="49.3">BtnLEFT_WHEEL</text>
<text x="163.7" y="52.1">BtnLOAD_ON</text>
<text x="45.1" y="56.2">CS</text>
<text x="45.1" y="58.9">REST</text>
<text x="58.8" y="54.8">F_CS</text>
<text x="58.8" y="57.6">CS</text>
<text x="95.6" y="57.6">DB2</text>
<text x="95.7" y="54.8">DB3</text>
<text x="111.3" y="56.2">DB2</text>
<text x="111.3" y="58.9">DB1</text>
<text x="136.1" y="56.2">EncA</text>
<text x="136.1" y="58.9">EncB</text>
<text x="163.7" y="54.8">BtnENC</text>
<text x="163.7" y="57.6">EncA</text>
<text x="45.1" y="61.7">WR</text>
<text x="45.1" y="64.5">RS</text>
<text x="58.8" y="63.1">WR</text>
<text x="58.8" y="60.3">REST</text>
<text x="58.8" y="65.8">RS</text>
<text x="95.6" y="63.1">DB0</text>
<text x="95.8" y="60.3">DB1</text>
<text x="111.3" y="61.7">DB0</text>
<text x="163.7" y="60.3">EncB</text>
<text x="216.1" y="61.7">SO_MAX</text>
<text x="235.4" y="63.1">SO</text>
<text x="45.1" y="67.2">RD</text>
<text x="58.8" y="68.6">RD</text>
<text x="216.1" y="67.2">CS_MAX</text>
<text x="235.4" y="68.6">CS</text>
<text x="216.1" y="72.7">SCK_MAX</text>
<text x="235.4" y="74.1">SCK</text>
<text x="42.3" y="83.8">SWCLK</text>
<text x="103.9" y="82.4">LED_A_DRIVER</text>
<text x="136.1" y="81">LED_A_DRIVER</text>
<text x="136.1" y="83.8">CS</text>
<text x="42.3" y="89.3">SWDIO</text>
<text x="42.3" y="86.5">BOOT0</text>
<text x="58.8" y="85.1">SWCLK</text>
<text x="58.8" y="87.9">BOOT0</text>
<text x="118.9" y="87.9">RD</text>
<text x="119.4" y="85.1">CS</text>
<text x="136.1" y="89.3">WR</text>
<text x="136.1" y="86.5">RD</text>
<text x="42.3" y="92">NRST</text>
<text x="58.8" y="90.7">SWDIO</text>
<text x="58.8" y="93.4">NRST</text>
<text x="118.3" y="90.7">WR</text>
<text x="119.4" y="93.4">RS</text>
<text x="133.3" y="94.8">DB15</text>
<text x="136.1" y="92">RS</text>
<text x="213.3" y="94.8">FAN1</text>
<text x="45.1" y="97.6">Dir3</text>
<text x="45.1" y="100.3">Tx3</text>
<text x="58.8" y="101.7">Rx3</text>
<text x="58.8" y="98.9">Dir3</text>
<text x="116.4" y="98.9">DB14</text>
<text x="116.5" y="101.7">DB12</text>
<text x="116.5" y="96.2">DB15</text>
<text x="133.3" y="97.6">DB14</text>
<text x="133.3" y="100.3">DB13</text>
<text x="213.3" y="100.3">FAN2</text>
<text x="235.4" y="96.2">FAN1</text>
<text x="235.4" y="101.7">FAN2</text>
<text x="45.1" y="105.8">Dir2</text>
<text x="45.1" y="103.1">Rx3</text>
<text x="58.8" y="107.2">Dir2</text>
<text x="58.8" y="104.5">Tx3</text>
<text x="116.5" y="104.5">DB13</text>
<text x="116.7" y="107.2">DB11</text>
<text x="133.3" y="103.1">DB12</text>
<text x="133.3" y="105.8">DB11</text>
<text x="45.1" y="111.3">Tx2</text>
<text x="45.1" y="108.6">Rx2</text>
<text x="58.8" y="112.7">Tx2</text>
<text x="58.8" y="110">Rx2</text>
<text x="116.4" y="110">DB10</text>
<text x="117.7" y="112.7">DB9</text>
<text x="133.3" y="108.6">DB10</text>
<text x="133.3" y="111.3">DB9</text>
<text x="45.1" y="119.6">Tx1</text>
<text x="45.1" y="116.9">Rx1</text>
<text x="45.1" y="114.1">Dir1</text>
<text x="58.8" y="118.2">Rx1</text>
<text x="58.8" y="115.5">Dir1</text>
<text x="117.7" y="118.2">DB7</text>
<text x="117.7" y="115.5">DB8</text>
<text x="133.3" y="114.1">DB8</text>
<text x="133.3" y="116.9">DB7</text>
<text x="133.3" y="119.6">DB6</text>
<text x="213.3" y="119.6">Tx1</text>
<text x="58.8" y="121">Tx1</text>
<text x="117.7" y="121">DB6</text>
<text x="117.8" y="123.8">DB5</text>
<text x="133.3" y="122.4">DB5</text>
<text x="133.3" y="125.1">DB4</text>
<text x="213.3" y="122.4">Rx1</text>
<text x="213.3" y="125.1">Dir1</text>
<text x="235.4" y="121">Tx1</text>
<text x="235.4" y="123.8">Rx1</text>
<text x="28.5" y="130.7">BtnLOAD_ON</text>
<text x="28.5" y="127.9">BtnENC</text>
<text x="58.8" y="129.3">BtnENC</text>
<text x="117.7" y="126.5">DB4</text>
<text x="117.8" y="129.3">DB3</text>
<text x="133.3" y="127.9">DB3</text>
<text x="133.3" y="130.7">DB2</text>
<text x="213.3" y="130.7">Tx2</text>
<text x="235.4" y="126.5">Dir1</text>
<text x="28.5" y="136.2">BtnLEFT</text>
<text x="28.5" y="133.4">BtnRIGHT_WHEEL</text>
<text x="58.8" y="132">BtnLOAD_ON</text>
<text x="58.8" y="134.8">BtnRIGHT_WHEEL</text>
<text x="58.8" y="137.5">BtnLEFT</text>
<text x="117.7" y="132">DB2</text>
<text x="117.7" y="137.5">DB0</text>
<text x="117.9" y="134.8">DB1</text>
<text x="133.3" y="133.4">DB1</text>
<text x="133.3" y="136.2">DB0</text>
<text x="213.3" y="133.4">Rx2</text>
<text x="213.3" y="136.2">Dir2</text>
<text x="235.4" y="132">Tx2</text>
<text x="235.4" y="134.8">Rx2</text>
<text x="235.4" y="137.5">Dir2</text>
<text x="28.5" y="138.9">BtnDOWN</text>
<text x="28.5" y="141.7">BtnRIGHT</text>
<text x="58.8" y="140.3">BtnDOWN</text>
<text x="58.8" y="143.1">BtnRIGHT</text>
<text x="116.3" y="143.1">REST</text>
<text x="116.8" y="140.3">F_CS</text>
<text x="136.1" y="138.9">F_CS</text>
<text x="136.1" y="141.7">REST</text>
<text x="213.3" y="141.7">Tx3</text>
<text x="235.4" y="143.1">Tx3</text>
<text x="28.5" y="150">BtnUP</text>
<text x="28.5" y="147.2">BtnDC_ON</text>
<text x="28.5" y="144.4">BtnLEFT_WHEEL</text>
<text x="58.8" y="145.8">BtnLEFT_WHEEL</text>
<text x="58.8" y="148.6">BtnDC_ON</text>
<text x="213.3" y="144.4">Rx3</text>
<text x="213.3" y="147.2">Dir3</text>
<text x="235.4" y="145.8">Rx3</text>
<text x="235.4" y="148.6">Dir3</text>
<text x="28.5" y="152.7">BtnOK</text>
<text x="28.5" y="155.5">BtnCancel</text>
<text x="58.8" y="151.3">BtnUP</text>
<text x="58.8" y="154.1">BtnOK</text>
<text x="138.9" y="155.5">USB_N</text>
<text x="28.5" y="158.2">BtnMenu</text>
<text x="28.5" y="161">EncA</text>
<text x="58.8" y="159.6">BtnMenu</text>
<text x="58.8" y="156.8">BtnCancel</text>
<text x="114.4" y="156.8">USB_N</text>
<text x="114.9" y="159.6">USB_P</text>
<text x="138.9" y="158.2">USB_P</text>
<text x="28.5" y="163.7">EncB</text>
<text x="58.8" y="162.4">EncA</text>
<text x="58.8" y="165.1">EncB</text>
<text x="115.2" y="165.1">Buzzer</text>
<text x="116.4" y="167.9">FAN1</text>
<text x="138.9" y="166.5">FAN1</text>
<text x="138.9" y="163.7">Buzzer</text>
<text x="213.3" y="166.5">LSE_2</text>
<text x="213.3" y="163.7">LSE_1</text>
<text x="235.4" y="165.1">LSE_1</text>
<text x="235.4" y="167.9">LSE_2</text>
<text x="36.8" y="172">SO_MAX</text>
<text x="36.8" y="169.3">SCK_MAX</text>
<text x="58.8" y="173.4">SO_MAX</text>
<text x="58.8" y="170.6">SCK_MAX</text>
<text x="116.2" y="170.6">FAN2</text>
<text x="138.9" y="169.3">FAN2</text>
<text x="213.3" y="172">HSE_Clock</text>
<text x="235.4" y="173.4">HSE_Clock</text>
<text x="36.8" y="174.8">CS_MAX</text>
<text x="58.8" y="176.2">CS_MAX</text>
<text x="115.5" y="178.9">LSE_2</text>
<text x="115.7" y="176.2">LSE_1</text>
<text x="138.9" y="177.5">LSE_2</text>
<text x="138.9" y="174.8">LSE_1</text>
<text x="36.8" y="183">SD_CS</text>
<text x="36.8" y="185.8">SD_CLK</text>
<text x="58.8" y="184.4">SD_CS</text>
<text x="110.4" y="181.7">HSE_Clock</text>
<text x="138.9" y="180.3">HSE_Clock</text>
<text x="36.8" y="188.6">SD_DO</text>
<text x="36.8" y="191.3">SD_DIN</text>
<text x="58.8" y="187.2">SD_CLK</text>
<text x="58.8" y="189.9">SD_DO</text>
<text x="58.8" y="192.7">SD_DIN</text>
</g>
</svg>
